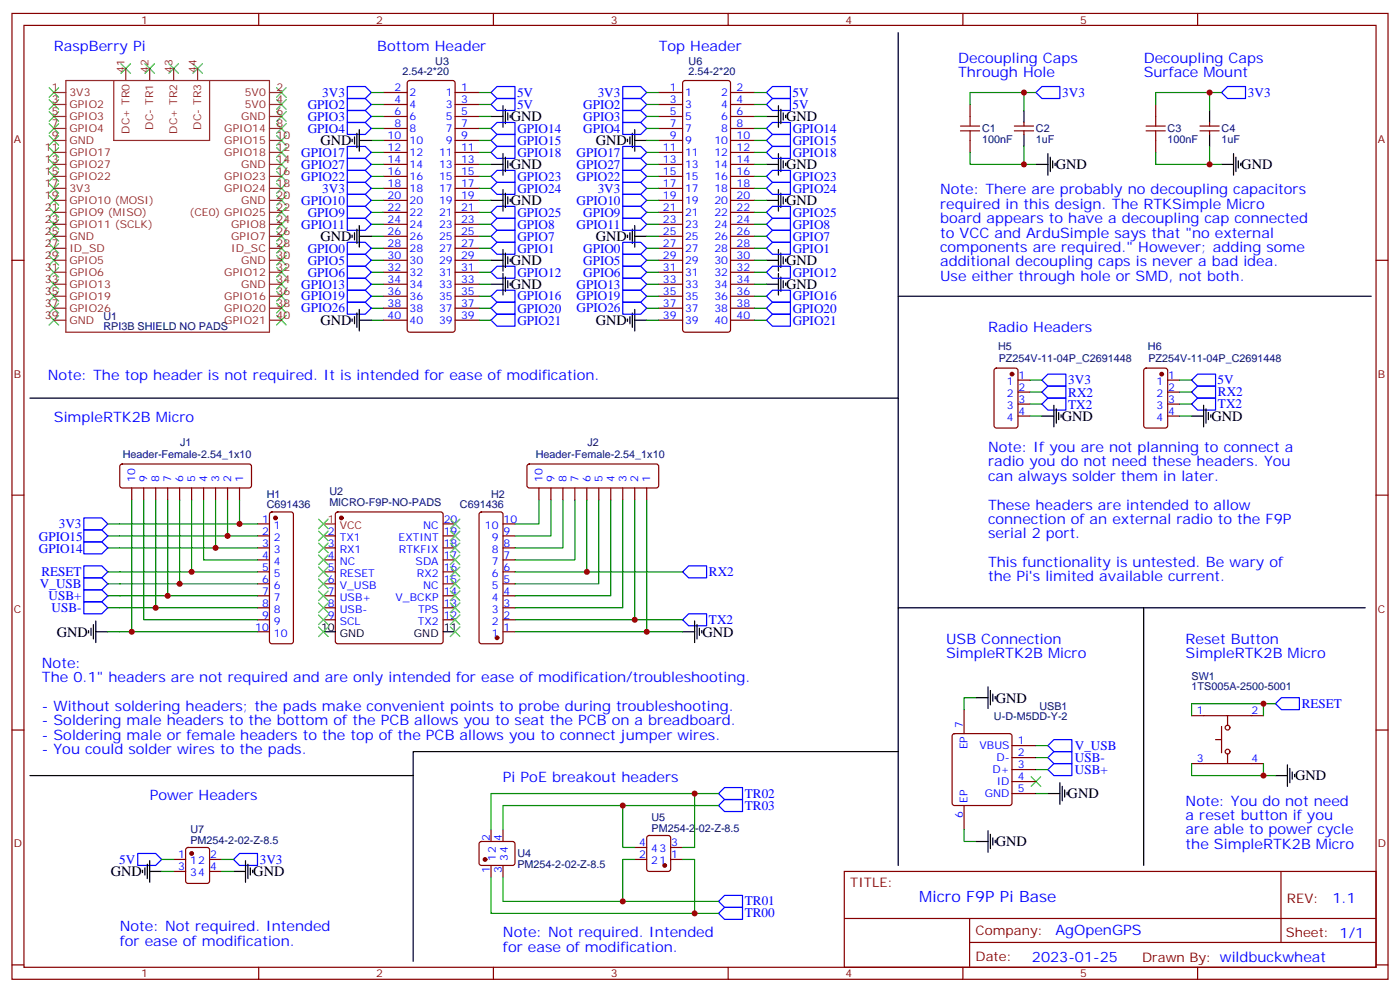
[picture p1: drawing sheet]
<svg xmlns="http://www.w3.org/2000/svg" width="412mm" height="292mm" viewBox="0 0 412 292" stroke-linecap="round" stroke-linejoin="round" font-family="sans-serif">
<g fill="none" stroke="#870000" stroke-width=".35">
<path d="M3.5 4h405.4v284.3h-405.4zM7.1 7.5h398.2v277.3h-398.2zM76.2 4v3.5M145.3 4v3.5M214.5 4v3.5M283.6 4v3.5M352.8 4v3.5M112.9 37.8h7M112.9 34.3h7M112.9 30.8h7M112.9 27.2h7M120.2 23.9l.4-.2h12.7l.5 .2 .3 .5v72.7l-.3 .5-.5 .2h-12.7l-.4-.2-.3-.5v-72.7z"/>
<path d="M134.1 37.8h7M134.1 34.3h7M134.1 30.8h7M134.1 27.2h7M194 37.8h7.1M194 34.3h7.1M194 30.8h7.1M194 27.2h7.1M201.3 23.9l.5-.2h12.7l.5 .2 .2 .5v72.7l-.2 .5-.5 .2h-12.7l-.5-.2-.2-.5v-72.7zM215.2 37.8h7M215.2 34.3h7M215.2 30.8h7"/>
<path d="M215.2 27.2h7M285.8 30.8v3.5M298.8 38.5h5.6M298.8 37.1h5.6M301.6 36.1v1M301.6 38.5v1.1M340.4 30.8v3.5M353.5 38.5h5.6M353.5 37.1h5.6M356.3 36.1v1M356.3 38.5v1.1M112.9 59h7"/>
<path d="M112.9 55.5h7M112.9 51.9h7M112.9 48.4h7M112.9 44.9h7M112.9 41.3h7M134.1 59h7M134.1 55.5h7M134.1 51.9h7M134.1 48.4h7M134.1 44.9h7M134.1 41.3h7M194 59h7.1"/>
<path d="M194 55.5h7.1M194 51.9h7.1M194 48.4h7.1M194 44.9h7.1M194 41.3h7.1M215.2 59h7M215.2 55.5h7M215.2 51.9h7M215.2 48.4h7M215.2 44.9h7M215.2 41.3h7M285.8 41.3v3.6"/>
<path d="M340.4 41.3v3.6M3.5 76.6h3.6M112.9 76.6h7M112.9 73.1h7M112.9 69.6h7M112.9 66h7M112.9 62.5h7M134.1 76.6h7M134.1 73.1h7M134.1 69.6h7M134.1 66h7M134.1 62.5h7"/>
<path d="M194 76.6h7.1M194 73.1h7.1M194 69.6h7.1M194 66h7.1M194 62.5h7.1M215.2 76.6h7M215.2 73.1h7M215.2 69.6h7M215.2 66h7M215.2 62.5h7M405.3 76.6h3.6M112.9 94.3h7"/>
<path d="M112.9 90.7h7M112.9 87.2h7M112.9 83.7h7M112.9 80.2h7M134.1 94.3h7M134.1 90.7h7M134.1 87.2h7M134.1 83.7h7M134.1 80.2h7M194 94.3h7.1M194 90.7h7.1M194 87.2h7.1"/>
<path d="M194 83.7h7.1M194 80.2h7.1M215.2 94.3h7M215.2 90.7h7M215.2 87.2h7M215.2 83.7h7M215.2 80.2h7M293 108.6l.5-.2h5.7l.6 .4 .1 16.5-.5 .7h-5.9l-.6-.4-.1-16.5zM299.9 111.9h3.5M299.9 115.4h3.5M299.9 119h3.5M337.1 108.6l.5-.2h5.7l.6 .4 .1 16.5-.5 .7h-5.9l-.6-.4-.1-16.5z"/>
<path d="M344 111.9h3.5M344 115.4h3.5M344 119h3.5M35.5 136.8l.5-.2h37.4l.5 .2 .2 .5v5.6l-.3 .5-.4 .3h-37.4l-.5-.3-.2-.5v-5.6zM155.5 136.8l.4-.2h37.4l.5 .2 .2 .5v5.6l-.2 .5-.5 .3h-37.4l-.5-.3-.2-.5v-5.6zM299.9 122.5h3.5M344 122.5h3.5M3.5 145.8h3.6M38.8 143.7v3.5M42.3 143.7v3.5M45.9 143.7v3.5M49.4 143.7v3.5"/>
<path d="M52.9 143.7v3.5M56.4 143.7v3.5M60 143.7v3.5M63.5 143.7v3.5M67 143.7v3.5M70.6 143.7v3.5M75.8 157.8h3.6M75.8 154.2h3.6M79.6 150.9l.5-.2h5.6l.5 .2 .2 .5v37.4l-.2 .5-.5 .2h-5.6l-.5-.2-.2-.5v-37.4zM95.2 157.8h3.6M99 150.9l.5-.2h30.3l.5 .2 .2 .5v37.4l-.2 .5-.5 .2h-30.3l-.5-.2-.2-.5v-37.4zM130.5 157.8h3.6"/>
<path d="M130.5 154.2h3.6M141.3 150.9l.5-.2h5.7l.5 .2 .2 .5v37.4l-.3 .5-.4 .2h-5.7l-.5-.2-.2-.5v-37.4zM148.2 157.8h3.5M148.2 154.2h3.5M158.7 143.7v3.5M162.3 143.7v3.5M165.8 143.7v3.5M169.3 143.7v3.5M172.9 143.7v3.5M176.4 143.7v3.5M179.9 143.7v3.5M183.4 143.7v3.5"/>
<path d="M187 143.7v3.5M190.5 143.7v3.5M405.3 145.8h3.6M75.8 161.3h3.6M75.8 164.8h3.6M75.8 168.3h3.6M75.8 171.9h3.6M75.8 175.4h3.6M75.8 178.9h3.6M95.2 161.3h3.6M95.2 164.8h3.6M95.2 168.3h3.6"/>
<path d="M95.2 171.9h3.6M95.2 175.4h3.6M95.2 178.9h3.6M130.5 161.3h3.6M130.5 164.8h3.6M130.5 168.3h3.6M130.5 171.9h3.6M130.5 175.4h3.6M130.5 178.9h3.6M148.2 161.3h3.5M148.2 164.8h3.5M148.2 168.3h3.5"/>
<path d="M148.2 171.9h3.5M148.2 175.4h3.5M148.2 178.9h3.5M75.8 182.5h3.6M75.8 186h3.6M95.2 182.5h3.6M130.5 182.5h3.6M148.2 182.5h3.5M148.2 186h3.5M3.5 214.9h3.6M280.7 216.2l.5-.2h16.2l.5 .2 .2 .5v19.7l-.2 .5-.5 .2h-16.2l-.5-.2-.2-.5v-19.7zM284 208.9v7.1"/>
<path d="M298.1 219.5h7.1M351 210.7h21.2M358.1 217.7h1.7M359.8 213.9v7.7M361.6 210.7v2.8M405.3 214.9h3.6M284 237.1v7.1M298.1 223h7.1M298.1 226.6h7.1M298.1 230.1h7.1M298.1 233.6h7.1M351 224.8h21.2"/>
<path d="M361.6 222v2.8M51.2 253h3.5M51.2 256.5h3.5M54.9 249.7l.5-.2h5.6l.7 .4v9.5l-.4 .6-5.9 .1-.7-.5v-9.4zM61.7 253h3.6M61.7 256.5h3.6M141.3 247.9l.5-.2 9.5 .1 .4 .6-.1 5.9-.6 .5-9.5-.1-.4-.6v-5.7zM144.6 244.2v3.5M144.6 254.8v3.5M148.2 244.2v3.5M148.2 254.8v3.5M187 253h3.5"/>
<path d="M187 249.5h3.5M190.7 246.2l.5-.2h5.6l.7 .4 .1 9.4-.5 .7h-5.9l-.6-.4-.1-9.4zM197.6 253h3.5M197.6 249.5h3.5M248.7 256.5h156.6v28.3h-156.6zM377.3 256.6v20.8M248.7 270.4h156.5M285.6 277.4h119.6M285.6 270.4v14.1M3.5 284.1h3.6M76.2 284.8v3.5M145.3 284.8v3.5"/>
<path d="M214.5 284.8v3.5M283.6 284.8v3.5M352.8 284.8v3.5M405.3 284.1h3.6"/>
<circle cx="361.6" cy="214.2" r=".71"/>
<circle cx="361.6" cy="221.3" r=".71"/>
</g>
<g fill="none" stroke="#3c3" stroke-width=".35">
<path d="M35.6 18.8l2.9 2.8M38.5 18.8l-2.9 2.8M42.7 18.8l2.8 2.8M45.5 18.8l-2.8 2.8M49.7 18.8l2.9 2.8M52.6 18.8l-2.9 2.8M56.8 18.8l2.8 2.8M59.6 18.8l-2.8 2.8M14.5 25.8l2.8 2.8M14.5 29.4l2.8 2.8M14.5 32.9l2.8 2.8M14.5 36.4l2.8 2.8"/>
<path d="M14.5 39.9l2.8 2.9M17.3 25.8l-2.8 2.8M17.3 29.4l-2.8 2.8M17.3 32.9l-2.8 2.8M17.3 36.4l-2.8 2.8M17.3 39.9l-2.8 2.9M81.5 39.9l2.8 2.9M81.5 36.4l2.8 2.8M81.5 32.9l2.8 2.8M81.5 29.4l2.8 2.8M81.5 25.8l2.8 2.8M84.3 39.9l-2.8 2.9"/>
<path d="M84.3 36.4l-2.8 2.8M84.3 32.9l-2.8 2.8M84.3 29.4l-2.8 2.8M84.3 25.8l-2.8 2.8M14.5 43.5l2.8 2.8M14.5 47l2.8 2.8M14.5 50.5l2.8 2.8M14.5 54l2.8 2.9M14.5 57.6l2.8 2.8M17.3 43.5l-2.8 2.8M17.3 47l-2.8 2.8M17.3 50.5l-2.8 2.8"/>
<path d="M17.3 54l-2.8 2.9M17.3 57.6l-2.8 2.8M81.5 57.6l2.8 2.8M81.5 54l2.8 2.9M81.5 50.5l2.8 2.8M81.5 47l2.8 2.8M81.5 43.5l2.8 2.8M84.3 57.6l-2.8 2.8M84.3 54l-2.8 2.9M84.3 50.5l-2.8 2.8M84.3 47l-2.8 2.8M84.3 43.5l-2.8 2.8"/>
<path d="M14.5 61.1l2.8 2.8M14.5 64.6l2.8 2.9M14.5 68.2l2.8 2.8M14.5 71.7l2.8 2.8M14.5 75.2l2.8 2.8M14.5 78.7l2.8 2.9M17.3 61.1l-2.8 2.8M17.3 64.6l-2.8 2.9M17.3 68.2l-2.8 2.8M17.3 71.7l-2.8 2.8M17.3 75.2l-2.8 2.8M17.3 78.7l-2.8 2.9"/>
<path d="M81.5 78.7l2.8 2.9M81.5 75.2l2.8 2.8M81.5 71.7l2.8 2.8M81.5 68.2l2.8 2.8M81.5 64.6l2.8 2.9M81.5 61.1l2.8 2.8M84.3 78.7l-2.8 2.9M84.3 75.2l-2.8 2.8M84.3 71.7l-2.8 2.8M84.3 68.2l-2.8 2.8M84.3 64.6l-2.8 2.9M84.3 61.1l-2.8 2.8"/>
<path d="M14.5 82.3l2.8 2.8M14.5 85.8l2.8 2.8M14.5 89.3l2.8 2.8M14.5 92.9l2.8 2.8M17.3 82.3l-2.8 2.8M17.3 85.8l-2.8 2.8M17.3 89.3l-2.8 2.8M17.3 92.9l-2.8 2.8M81.5 92.9l2.8 2.8M81.5 89.3l2.8 2.8M81.5 85.8l2.8 2.8M81.5 82.3l2.8 2.8"/>
<path d="M84.3 92.9l-2.8 2.8M84.3 89.3l-2.8 2.8M84.3 85.8l-2.8 2.8M84.3 82.3l-2.8 2.8M93.8 152.8l2.9 2.8M93.8 156.4l2.9 2.8M93.8 159.9l2.9 2.8M96.7 152.8l-2.9 2.8M96.7 156.4l-2.9 2.8M96.7 159.9l-2.9 2.8M132.6 159.9l2.9 2.8M132.6 156.4l2.9 2.8"/>
<path d="M132.6 152.8l2.9 2.8M135.5 159.9l-2.9 2.8M135.5 156.4l-2.9 2.8M135.5 152.8l-2.9 2.8M93.8 163.4l2.9 2.8M93.8 166.9l2.9 2.9M93.8 170.5l2.9 2.8M93.8 174l2.9 2.8M93.8 177.5l2.9 2.8M96.7 163.4l-2.9 2.8M96.7 166.9l-2.9 2.9M96.7 170.5l-2.9 2.8"/>
<path d="M96.7 174l-2.9 2.8M96.7 177.5l-2.9 2.8M132.6 177.5l2.9 2.8M132.6 174l2.9 2.8M132.6 170.5l2.9 2.8M132.6 166.9l2.9 2.9M132.6 163.4l2.9 2.8M135.5 177.5l-2.9 2.8M135.5 174l-2.9 2.8M135.5 170.5l-2.9 2.8M135.5 166.9l-2.9 2.9M135.5 163.4l-2.9 2.8"/>
<path d="M93.8 181l2.9 2.9M93.8 184.6l2.9 2.8M96.7 181l-2.9 2.9M96.7 184.6l-2.9 2.8M132.6 184.6l2.9 2.8M132.6 181l2.9 2.9M135.5 184.6l-2.9 2.8M135.5 181l-2.9 2.9M303.7 228.7l2.9 2.8M306.6 228.7l-2.9 2.8"/>
</g>
<g fill="#870000" stroke="#870000" stroke-width=".35">
<circle cx="100.5" cy="152.5" r=".53"/>
<circle cx="81.1" cy="152.5" r=".53"/>
<circle cx="146.4" cy="187.7" r=".53"/>
<circle cx="298.1" cy="110.1" r=".53"/>
<circle cx="342.2" cy="110.1" r=".53"/>
<circle cx="142.9" cy="253" r=".53"/>
<circle cx="195.8" cy="254.8" r=".53"/>
<circle cx="56.4" cy="251.2" r=".53"/>
</g>
<path d="M95.2 154.2h3.6" fill="none" stroke="#f00" stroke-width=".35"/>
<g fill="none" stroke="#000" stroke-width=".35">
<path d="M264.6 9.6v245.2M105.1 39.2v4.3M105.8 38.2v6.3M144.6 34.3h3.6M148.2 31.1v6.4M148.9 32.2v4.2M149.6 33.2v2.1M150.3 33.9v.7M186.3 39.2v4.3M187 38.2v6.3M225.8 34.3h3.5M229.3 31.1v6.4"/>
<path d="M230 32.2v4.2M230.7 33.2v2.1M231.4 33.9v.7M301.6 32.5v3.6M301.6 39.6v3.5M356.3 32.5v3.6M356.3 39.6v3.5M103.7 41v.7M104.4 40.3v2.1M105.8 41.3h3.6M144.6 48.4h3.6M144.6 59h3.6"/>
<path d="M148.2 45.2v6.4M148.2 55.8v6.4M148.9 46.3v4.2M148.9 56.9v4.2M149.6 47.3v2.2M149.6 57.9v2.1M150.3 48v.8M150.3 58.6v.7M184.9 41v.7M185.6 40.3v2.1M187 41.3h3.5M225.8 48.4h3.5"/>
<path d="M225.8 59h3.5M229.3 45.2v6.4M229.3 55.8v6.4M230 46.3v4.2M230 56.9v4.2M230.7 47.3v2.2M230.7 57.9v2.1M231.4 48v.8M231.4 58.6v.7M305.2 48.4h3.5M308.7 45.2v6.4M309.4 46.3v4.2"/>
<path d="M310.1 47.3v2.2M310.8 48v.8M359.8 48.4h3.6M363.4 45.2v6.4M364.1 46.3v4.2M364.8 47.3v2.2M365.5 48v.8M103.7 69.2v.7M104.4 68.5v2.1M105.1 67.5v4.2M105.8 69.6h3.6M105.8 66.4v6.3"/>
<path d="M144.6 76.6h3.6M148.2 73.4v6.4M148.9 74.5v4.2M149.6 75.6v2.1M150.3 76.3v.7M184.9 69.2v.7M185.6 68.5v2.1M186.3 67.5v4.2M187 66.4v6.3M187 69.6h3.5M225.8 76.6h3.5M229.3 73.4v6.4"/>
<path d="M230 74.5v4.2M230.7 75.6v2.1M231.4 76.3v.7M103.7 93.9v.7M104.4 93.2v2.1M105.1 92.1v4.3M105.8 94.3h3.6M105.8 91.1v6.3M144.6 83.7h3.6M148.2 80.5v6.4M148.9 81.6v4.2M149.6 82.6v2.1"/>
<path d="M150.3 83.3v.7M184.9 93.9v.7M185.6 93.2v2.1M186.3 92.1v4.3M187 94.3h3.5M187 91.1v6.3M225.8 83.7h3.5M229.3 80.5v6.4M230 81.6v4.2M230.7 82.6v2.1M231.4 83.3v.7M264.6 87.2h139.3"/>
<path d="M8.8 117.2h255.8M310.4 119.3v6.4M354.5 119.3v6.4M306.9 122.5h3.5M311.1 120.4v4.2M311.9 121.4v2.1M312.6 122.1v.7M351 122.5h3.5M355.2 120.4v4.2M356 121.4v2.1M356.7 122.1v.7M264.6 178.9h137.6"/>
<path d="M336.9 178.9v75.9M26.1 185.6v.7M26.8 184.9v2.1M27.5 183.9v4.2M28.2 186h3.5M28.2 182.8v6.4M95.2 186h3.6M130.5 186h3.6M201.1 186h3.5M204.6 182.8v6.4M205.3 183.9v4.2M206 184.9v2.1"/>
<path d="M206.7 185.6v.7M287.5 205.4h3.5M291 202.2v6.4M291.7 203.3v4.2M292.5 204.3v2.1M293.2 205v.7M121.7 228.3v54.7M264.6 221.3h-142.9v7h-112.9M308.7 233.6h3.5M312.2 230.4v6.4M312.9 231.5v4.2M313.6 232.6v2.1"/>
<path d="M314.3 233.3v.7M375.7 228.3h3.5M379.2 225.1v6.4M379.9 226.2v4.2M380.6 227.3v2.1M381.4 228v.7M42 256.2v.7M42.7 255.5v2.1M43.4 254.4v4.3M44.1 256.5h3.5M44.1 253.4v6.3M68.8 256.5h3.5"/>
<path d="M72.3 253.4v6.3M73 254.4v4.3M73.7 255.5v2.1M74.4 256.2v.7M287.5 247.7h3.5M291 244.5v6.4M291.7 245.6v4.2M292.5 246.7v2.1M293.2 247.4v.7"/>
</g>
<path d="M282.9 38.5h5.7M282.9 37.1h5.7M285.8 34.3v2.8M285.8 38.5v2.8M337.6 38.5h5.7M337.6 37.1h5.7M340.4 34.3v2.8M340.4 38.5v2.8" fill="none" stroke="#a10000" stroke-width=".35"/>
<g fill="none" stroke="#00f" stroke-width=".35">
<path d="M102.3 36.1h5.3l1.8 1.7-1.8 1.8h-5.3zM102.3 32.5h5.3l1.8 1.8-1.8 1.8h-5.3zM102.3 29h5.3l1.8 1.8-1.8 1.7h-5.3zM102.3 25.5h5.3l1.8 1.7-1.8 1.8h-5.3zM144.6 37.8l1.8-1.7h5.3v3.5h-5.3zM146.4 25.5h5.3v3.5h-5.3l-1.8-1.8zM146.4 29h5.3v3.5h-5.3l-1.8-1.7zM183.4 25.5h5.3l1.8 1.7-1.8 1.8h-5.3zM183.4 29h5.3l1.8 1.8-1.8 1.7h-5.3zM183.4 32.5h5.3l1.8 1.8-1.8 1.8h-5.3zM183.4 36.1h5.3l1.8 1.7-1.8 1.8h-5.3zM225.8 37.8l1.7-1.7h5.3v3.5h-5.3z"/>
<path d="M225.8 30.8l1.7-1.8h5.3v3.5h-5.3zM227.5 25.5h5.3v3.5h-5.3l-1.7-1.8zM306.9 25.5h5.3v3.5h-5.3l-1.7-1.8zM361.6 25.5h5.3v3.5h-5.3l-1.8-1.8zM102.3 57.2h5.3l1.8 1.8-1.8 1.7h-5.3zM102.3 50.2h5.3l1.8 1.7-1.8 1.8h-5.3zM102.3 46.6h5.3l1.8 1.8-1.8 1.8h-5.3zM102.3 43.1h5.3l1.8 1.8-1.8 1.7h-5.3zM102.3 53.7h5.3l1.8 1.8-1.8 1.7h-5.3zM144.6 55.5l1.8-1.8h5.3v3.5h-5.3zM144.6 44.9l1.8-1.8h5.3v3.5h-5.3zM144.6 41.3l1.8-1.7h5.3v3.5h-5.3z"/>
<path d="M146.4 50.2h5.3v3.5h-5.3l-1.8-1.8zM183.4 53.7h5.3l1.8 1.8-1.8 1.7h-5.3zM183.4 43.1h5.3l1.8 1.8-1.8 1.7h-5.3zM183.4 46.6h5.3l1.8 1.8-1.8 1.8h-5.3zM183.4 50.2h5.3l1.8 1.7-1.8 1.8h-5.3zM183.4 57.2h5.3l1.8 1.8-1.8 1.7h-5.3zM225.8 41.3l1.7-1.7h5.3v3.5h-5.3zM225.8 44.9l1.7-1.8h5.3v3.5h-5.3zM225.8 51.9l1.7-1.7h5.3v3.5h-5.3zM225.8 55.5l1.7-1.8h5.3v3.5h-5.3zM102.3 78.4h5.3l1.8 1.8-1.8 1.7h-5.3zM102.3 74.9h5.3l1.8 1.7-1.8 1.8h-5.3z"/>
<path d="M102.3 71.3h5.3l1.8 1.8-1.8 1.8h-5.3zM102.3 64.3h5.3l1.8 1.7-1.8 1.8h-5.3zM102.3 60.7h5.3l1.8 1.8-1.8 1.8h-5.3zM144.6 73.1l1.8-1.8h5.3v3.6h-5.3zM144.6 66l1.8-1.7h5.3v3.5h-5.3zM144.6 62.5l1.8-1.8h5.3v3.6h-5.3zM146.4 67.8h5.3v3.5h-5.3l-1.8-1.7zM183.4 60.7h5.3l1.8 1.8-1.8 1.8h-5.3zM183.4 64.3h5.3l1.8 1.7-1.8 1.8h-5.3zM183.4 71.3h5.3l1.8 1.8-1.8 1.8h-5.3zM183.4 74.9h5.3l1.8 1.7-1.8 1.8h-5.3zM183.4 78.4h5.3l1.8 1.8-1.8 1.7h-5.3z"/>
<path d="M225.8 62.5l1.7-1.8h5.3v3.6h-5.3zM225.8 66l1.7-1.7h5.3v3.5h-5.3zM225.8 69.6l1.7-1.8h5.3v3.5h-5.3zM225.8 73.1l1.7-1.8h5.3v3.6h-5.3zM102.3 89h5.3l1.8 1.7-1.8 1.8h-5.3zM102.3 85.4h5.3l1.8 1.8-1.8 1.8h-5.3zM102.3 81.9h5.3l1.8 1.8-1.8 1.7h-5.3zM144.6 94.3l1.8-1.8h5.3v3.5h-5.3zM144.6 90.7l1.8-1.7h5.3v3.5h-5.3zM144.6 87.2l1.8-1.8h5.3v3.6h-5.3zM144.6 80.2l1.8-1.8h5.3v3.5h-5.3zM183.4 81.9h5.3l1.8 1.8-1.8 1.7h-5.3z"/>
<path d="M183.4 85.4h5.3l1.8 1.8-1.8 1.8h-5.3zM183.4 89h5.3l1.8 1.7-1.8 1.8h-5.3zM225.8 80.2l1.7-1.8h5.3v3.5h-5.3zM225.8 87.2l1.7-1.8h5.3v3.6h-5.3zM225.8 90.7l1.7-1.7h5.3v3.5h-5.3zM225.8 94.3l1.7-1.8h5.3v3.5h-5.3zM306.9 115.4l1.8-1.7h5.3v3.5h-5.3zM306.9 119l1.8-1.8h5.3v3.5h-5.3zM306.9 111.9l1.8-1.8h5.3v3.6h-5.3zM351 111.9l1.8-1.8h5.3v3.6h-5.3zM351 115.4l1.8-1.7h5.3v3.5h-5.3zM351 119l1.8-1.8h5.3v3.5h-5.3z"/>
<path d="M24.7 152.5h5.3l1.7 1.7-1.7 1.8h-5.3zM24.7 159.5h5.3l1.7 1.8-1.7 1.8h-5.3zM24.7 156h5.3l1.7 1.8-1.7 1.7h-5.3zM24.7 166.6h5.3l1.7 1.7-1.7 1.8h-5.3zM24.7 170.1h5.3l1.7 1.8-1.7 1.7h-5.3zM24.7 173.6h5.3l1.7 1.8-1.7 1.8h-5.3zM24.7 177.2h5.3l1.7 1.7-1.7 1.8h-5.3zM201.1 168.3l1.7-1.7h5.3v3.5h-5.3zM201.1 182.5l1.7-1.8h5.3v3.5h-5.3zM308.7 219.5l1.7-1.8h5.3v3.6h-5.3zM377.5 205.4h5.3v3.5h-5.3l-1.8-1.7zM211.7 237.1l1.7-1.7h5.3v3.5h-5.3z"/>
<path d="M211.7 233.6l1.7-1.8h5.3v3.6h-5.3zM308.7 223l1.7-1.7h5.3v3.5h-5.3zM310.4 224.8h5.3v3.5h-5.3l-1.7-1.7zM40.6 251.2h5.3l1.7 1.8-1.7 1.8h-5.3zM70.6 251.2h5.2v3.6h-5.2l-1.8-1.8zM211.7 265.4l1.7-1.8h5.3v3.5h-5.3zM213.4 267.1h5.3v3.6h-5.3l-1.7-1.8z"/>
</g>
<g fill="none" stroke="#008700" stroke-width=".35">
<path d="M109.4 27.2h3.5M109.4 37.8h3.5M109.4 34.3h3.5M109.4 30.8h3.5M141.1 27.2h3.5M141.1 37.8h3.5M141.1 34.3h3.5M141.1 30.8h3.5M190.5 27.2h3.5M190.5 37.8h3.5M190.5 34.3h3.5M190.5 30.8h3.5"/>
<path d="M222.2 27.2h3.6M222.2 37.8h3.6M222.2 34.3h3.6M222.2 30.8h3.6M285.8 30.8v-3.6h15.8v5.3M301.6 27.2h3.6M340.4 30.8v-3.6h15.9v5.3M356.3 27.2h3.5M109.4 48.4h3.5M109.4 59h3.5M109.4 55.5h3.5M109.4 51.9h3.5"/>
<path d="M109.4 44.9h3.5M109.4 41.3h3.5M141.1 48.4h3.5M141.1 59h3.5M141.1 55.5h3.5M141.1 51.9h3.5M141.1 44.9h3.5M141.1 41.3h3.5M190.5 48.4h3.5M190.5 59h3.5M190.5 55.5h3.5M190.5 51.9h3.5"/>
<path d="M190.5 44.9h3.5M190.5 41.3h3.5M222.2 48.4h3.6M222.2 59h3.6M222.2 55.5h3.6M222.2 51.9h3.6M222.2 44.9h3.6M222.2 41.3h3.6M301.6 43.1v5.3h-15.8v-3.5M301.6 48.4h3.6M356.3 43.1v5.3h-15.9v-3.5M356.3 48.4h3.5"/>
<path d="M109.4 76.6h3.5M109.4 73.1h3.5M109.4 69.6h3.5M109.4 66h3.5M109.4 62.5h3.5M141.1 76.6h3.5M141.1 73.1h3.5M141.1 69.6h3.5M141.1 66h3.5M141.1 62.5h3.5M190.5 76.6h3.5M190.5 73.1h3.5"/>
<path d="M190.5 69.6h3.5M190.5 66h3.5M190.5 62.5h3.5M222.2 76.6h3.6M222.2 73.1h3.6M222.2 69.6h3.6M222.2 66h3.6M222.2 62.5h3.6M109.4 94.3h3.5M109.4 90.7h3.5M109.4 87.2h3.5M109.4 83.7h3.5"/>
<path d="M109.4 80.2h3.5M141.1 94.3h3.5M141.1 90.7h3.5M141.1 87.2h3.5M141.1 83.7h3.5M141.1 80.2h3.5M190.5 94.3h3.5M190.5 90.7h3.5M190.5 87.2h3.5M190.5 83.7h3.5M190.5 80.2h3.5M222.2 94.3h3.6"/>
<path d="M222.2 90.7h3.6M222.2 87.2h3.6M222.2 83.7h3.6M222.2 80.2h3.6M303.4 111.9h3.5M303.4 115.4h3.5M303.4 119h3.5M347.5 111.9h3.5M347.5 115.4h3.5M347.5 119h3.5M303.4 122.5h3.5M347.5 122.5h3.5"/>
<path d="M31.7 154.2h44.1M31.7 157.8h44.1M38.8 147.2v38.8M42.3 147.2v35.3h33.5M45.9 147.2v31.7M49.4 147.2v28.2M52.9 147.2v24.7M56.4 147.2v21.1M60 147.2v17.6h15.8M63.5 147.2v14.1M67 147.2v10.6M70.6 147.2v7"/>
<path d="M158.7 147.2v7h-7M162.3 147.2v10.6h-10.6M165.8 147.2v14.1h-14.1M169.3 147.2v17.6h-17.6M172.9 147.2v21.1h-21.2M176.4 147.2v24.7h-24.7M179.9 147.2v28.2h-28.2M183.4 147.2v31.7h-31.7M187 147.2v35.3M190.5 147.2v38.8M31.7 161.3h44.1M31.7 168.3h44.1"/>
<path d="M31.7 171.9h44.1M31.7 175.4h44.1M31.7 178.9h44.1M172.9 168.3h28.2M31.7 186h44.1M151.7 182.5h49.4M151.7 186h49.4M287.5 205.4h-3.5v3.5M305.2 219.5h3.5M351 210.7v-3.5h21.2v3.5M372.2 207.2h3.5M183.4 237.1v12.4h3.6"/>
<path d="M204.6 233.6v15.9h-3.5M211.7 233.6h-67.1v10.6M211.7 237.1h-63.5v7.1M305.2 226.6h3.5M305.2 223h3.5M305.2 233.6h3.5M351 224.8v3.5h24.7M372.2 224.8v3.5M47.6 253h3.6M47.6 256.5h3.6M65.3 253h3.5M65.3 256.5h3.5"/>
<path d="M144.6 258.3v10.6h67.1M148.2 258.3v7.1h63.5M187 253h-3.6v12.4M201.1 253h3.5v15.9M284 244.2v3.5h3.5"/>
</g>
<g fill="none" stroke="#8c2424" stroke-width=".35">
<path d="M15.9 27.2h3.5M15.9 30.8h3.5M15.9 34.3h3.5M15.9 37.8h3.5M19.4 23.7h60v74.1h-60zM33.5 23.7v17.6h28.2v-17.6M37 20.2v3.5M44.1 20.2v3.5M51.2 20.2v3.5M58.2 20.2v3.5M79.4 27.2h3.5M79.4 30.8h3.5"/>
<path d="M79.4 34.3h3.5M79.4 37.8h3.5M15.9 41.3h3.5M15.9 44.9h3.5M15.9 48.4h3.5M15.9 51.9h3.5M15.9 55.5h3.5M15.9 59h3.5M79.4 41.3h3.5M79.4 44.9h3.5M79.4 48.4h3.5M79.4 51.9h3.5"/>
<path d="M79.4 55.5h3.5M79.4 59h3.5M15.9 62.5h3.5M15.9 66h3.5M15.9 69.6h3.5M15.9 73.1h3.5M15.9 76.6h3.5M79.4 62.5h3.5M79.4 66h3.5M79.4 69.6h3.5M79.4 73.1h3.5M79.4 76.6h3.5"/>
<path d="M15.9 80.2h3.5M15.9 83.7h3.5M15.9 87.2h3.5M15.9 90.7h3.5M15.9 94.3h3.5M79.4 80.2h3.5M79.4 83.7h3.5M79.4 87.2h3.5M79.4 90.7h3.5M79.4 94.3h3.5"/>
</g>
<g fill="#c00">
<circle cx="70.6" cy="154.2" r=".88"/>
<circle cx="67" cy="157.8" r=".88"/>
<circle cx="63.5" cy="161.3" r=".88"/>
<circle cx="56.4" cy="168.3" r=".88"/>
<circle cx="52.9" cy="171.9" r=".88"/>
<circle cx="49.4" cy="175.4" r=".88"/>
<circle cx="45.9" cy="178.9" r=".88"/>
<circle cx="38.8" cy="186" r=".88"/>
<circle cx="172.9" cy="168.3" r=".88"/>
<circle cx="372.2" cy="228.3" r=".88"/>
<circle cx="301.6" cy="27.2" r=".88"/>
<circle cx="301.6" cy="48.4" r=".88"/>
<circle cx="356.3" cy="27.2" r=".88"/>
<circle cx="356.3" cy="48.4" r=".88"/>
<circle cx="372.2" cy="207.2" r=".88"/>
<circle cx="187" cy="182.5" r=".88"/>
<circle cx="190.5" cy="186" r=".88"/>
<circle cx="204.6" cy="268.9" r=".88"/>
<circle cx="183.4" cy="237.1" r=".88"/>
<circle cx="183.4" cy="265.4" r=".88"/>
<circle cx="204.6" cy="233.6" r=".88"/>
</g>
<text font-size="4.6" fill="#00f" x="270.8" y="265.6">Micro F9P Pi Base</text>
<g font-size="4.2" fill="#00f">
<text x="15.9" y="14.9">RaspBerry Pi</text>
<text x="111.1" y="14.9">Bottom Header</text>
<text x="194" y="14.9">Top Header</text>
<text x="282.2" y="18.4">Decoupling Caps</text>
<text x="282.2" y="22.6">Through Hole</text>
<text x="336.9" y="18.4">Decoupling Caps</text>
<text x="336.9" y="22.6">Surface Mount</text>
<text x="276.9" y="57.2">Note: There are probably no decoupling capacitors</text>
<text x="276.9" y="61.5">required in this design. The RTKSimple Micro</text>
<text x="276.9" y="65.7">board appears to have a decoupling cap connected</text>
<text x="276.9" y="69.9">to VCC and ArduSimple says that &quot;no external</text>
<text x="276.9" y="74.2">components are required.&quot; However; adding some</text>
<text x="276.9" y="78.4">additional decoupling caps is never a bad idea.</text>
<text x="276.9" y="82.6">Use either through hole or SMD, not both.</text>
<text x="291" y="97.8">Radio Headers</text>
<text x="14.1" y="111.9">Note: The top header is not required. It is intended for ease of modification.</text>
<text x="15.9" y="124.2">SimpleRTK2B Micro</text>
<text x="291" y="133.1">Note: If you are not planning to connect a</text>
<text x="291" y="137.3">radio you do not need these headers. You</text>
<text x="291" y="141.5">can always solder them in later.</text>
<text x="291" y="150">These headers are intended to allow</text>
<text x="291" y="154.2">connection of an external radio to the F9P</text>
<text x="291" y="158.5">serial 2 port.</text>
<text x="291" y="166.9">This functionality is untested. Be wary of</text>
<text x="291" y="171.2">the Pi's limited available current.</text>
<text x="278.7" y="189.5">USB Connection</text>
<text x="349.2" y="189.5">Reset Button</text>
<text x="12.3" y="196.6">Note:</text>
<text x="278.7" y="193.7">SimpleRTK2B Micro</text>
<text x="349.2" y="193.7">SimpleRTK2B Micro</text>
<text x="12.3" y="200.8">The 0.1&quot; headers are not required and are only intended for ease of modification/troubleshooting.</text>
<text x="12.3" y="209.3">- Without soldering headers; the pads make convenient points to probe during troubleshooting.</text>
<text x="12.3" y="213.5">- Soldering male headers to the bottom of the PCB allows you to seat the PCB on a breadboard.</text>
<text x="12.3" y="217.7">- Soldering male or female headers to the top of the PCB allows you to connect jumper wires.</text>
<text x="12.3" y="222">- You could solder wires to the pads.</text>
<text x="148.2" y="230.1">Pi PoE breakout headers</text>
<text x="44.1" y="235.4">Power Headers</text>
<text x="349.2" y="237.1">Note: You do not need</text>
<text x="349.2" y="241.4">a reset button if you</text>
<text x="349.2" y="245.6">are able to power cycle</text>
<text x="349.2" y="249.8">the SimpleRTK2B Micro</text>
<text x="392.5" y="265.8">1.1</text>
<text x="35.3" y="274.2">Note: Not required. Intended</text>
<text x="148.2" y="275.9">Note: Not required. Intended</text>
<text x="310.9" y="275.4">AgOpenGPS</text>
<text x="35.3" y="278.4">for ease of modification.</text>
<text x="148.2" y="280.2">for ease of modification.</text>
<text x="304" y="283.2">2023-01-25</text>
</g>
<g font-size="4.2">
<text x="150.5" y="35.7">GND</text>
<text x="231.6" y="35.7">GND</text>
<text x="94.4" y="42.8">GND</text>
<text x="175.5" y="42.8">GND</text>
<text x="150.5" y="49.8">GND</text>
<text x="231.6" y="49.8">GND</text>
<text x="311" y="49.8">GND</text>
<text x="365.7" y="49.8">GND</text>
<text x="150.5" y="60.4">GND</text>
<text x="231.6" y="60.4">GND</text>
<text x="94.4" y="71">GND</text>
<text x="175.5" y="71">GND</text>
<text x="150.5" y="78">GND</text>
<text x="231.6" y="78">GND</text>
<text x="150.5" y="85.1">GND</text>
<text x="231.6" y="85.1">GND</text>
<text x="94.4" y="95.7">GND</text>
<text x="175.5" y="95.7">GND</text>
<text x="312.7" y="123.9">GND</text>
<text x="356.8" y="123.9">GND</text>
<text x="16.8" y="187.4">GND</text>
<text x="206.9" y="187.4">GND</text>
<text x="293.3" y="206.8">GND</text>
<text x="381.5" y="229.7">GND</text>
<text x="314.5" y="235">GND</text>
<text x="293.3" y="249.2">GND</text>
<text x="32.6" y="258">GND</text>
<text x="74.6" y="258">GND</text>
</g>
<g font-size="3.9" fill="#00f">
<text x="94.9" y="28.5">3V3</text>
<text x="152.3" y="28.4">5V</text>
<text x="176.1" y="28.5">3V3</text>
<text x="233.4" y="28.4">5V</text>
<text x="312.9" y="28.5">3V3</text>
<text x="367.6" y="28.6">3V3</text>
<text x="90.7" y="35.5">GPIO3</text>
<text x="90.7" y="32">GPIO2</text>
<text x="152.3" y="32">5V</text>
<text x="171.8" y="32">GPIO2</text>
<text x="171.8" y="35.5">GPIO3</text>
<text x="233.4" y="32">5V</text>
<text x="90.7" y="39.1">GPIO4</text>
<text x="152.4" y="39.1">GPIO14</text>
<text x="171.8" y="39.1">GPIO4</text>
<text x="233.5" y="39.1">GPIO14</text>
<text x="88.7" y="46.1">GPIO17</text>
<text x="152.4" y="46.1">GPIO18</text>
<text x="152.4" y="42.6">GPIO15</text>
<text x="169.9" y="46.1">GPIO17</text>
<text x="233.5" y="42.6">GPIO15</text>
<text x="233.5" y="46.1">GPIO18</text>
<text x="88.7" y="53.2">GPIO22</text>
<text x="88.7" y="49.7">GPIO27</text>
<text x="152.4" y="53.2">GPIO23</text>
<text x="169.9" y="49.7">GPIO27</text>
<text x="169.9" y="53.2">GPIO22</text>
<text x="233.5" y="53.2">GPIO23</text>
<text x="94.9" y="56.7">3V3</text>
<text x="152.4" y="56.7">GPIO24</text>
<text x="176.1" y="56.7">3V3</text>
<text x="233.5" y="56.7">GPIO24</text>
<text x="88.7" y="60.2">GPIO10</text>
<text x="90.7" y="63.8">GPIO9</text>
<text x="152.4" y="63.8">GPIO25</text>
<text x="169.9" y="60.2">GPIO10</text>
<text x="171.8" y="63.8">GPIO9</text>
<text x="233.5" y="63.8">GPIO25</text>
<text x="88.7" y="67.3">GPIO11</text>
<text x="152.4" y="70.8">GPIO7</text>
<text x="152.4" y="67.3">GPIO8</text>
<text x="169.9" y="67.3">GPIO11</text>
<text x="233.5" y="67.3">GPIO8</text>
<text x="233.5" y="70.8">GPIO7</text>
<text x="90.7" y="77.9">GPIO5</text>
<text x="90.7" y="74.3">GPIO0</text>
<text x="152.4" y="74.3">GPIO1</text>
<text x="171.8" y="74.3">GPIO0</text>
<text x="171.8" y="77.9">GPIO5</text>
<text x="233.5" y="74.3">GPIO1</text>
<text x="90.7" y="81.4">GPIO6</text>
<text x="152.4" y="81.4">GPIO12</text>
<text x="171.8" y="81.4">GPIO6</text>
<text x="233.5" y="81.4">GPIO12</text>
<text x="88.7" y="88.5">GPIO19</text>
<text x="88.7" y="84.9">GPIO13</text>
<text x="152.4" y="88.5">GPIO16</text>
<text x="169.9" y="84.9">GPIO13</text>
<text x="169.9" y="88.5">GPIO19</text>
<text x="233.5" y="88.5">GPIO16</text>
<text x="88.7" y="92">GPIO26</text>
<text x="152.4" y="95.6">GPIO21</text>
<text x="152.4" y="92.1">GPIO20</text>
<text x="169.9" y="92">GPIO26</text>
<text x="233.5" y="92.1">GPIO20</text>
<text x="233.5" y="95.6">GPIO21</text>
<text x="314.7" y="113.1">3V3</text>
<text x="358.7" y="113.1">5V</text>
<text x="314.7" y="116.7">RX2</text>
<text x="358.8" y="116.7">RX2</text>
<text x="314.7" y="120.3">TX2</text>
<text x="358.8" y="120.2">TX2</text>
<text x="17.3" y="155.5">3V3</text>
<text x="11.4" y="159.1">GPIO15</text>
<text x="11.4" y="162.7">GPIO14</text>
<text x="11.8" y="173.1">V_USB</text>
<text x="12.2" y="169.5">RESET</text>
<text x="208.8" y="169.7">RX2</text>
<text x="14.3" y="176.7">USB+</text>
<text x="15.2" y="180.2">USB-</text>
<text x="208.8" y="183.8">TX2</text>
<text x="383.5" y="208.4">RESET</text>
<text x="316.6" y="220.8">V_USB</text>
<text x="316.6" y="227.8">USB+</text>
<text x="316.6" y="224.3">USB-</text>
<text x="219.4" y="238.3">TR03</text>
<text x="219.4" y="234.8">TR02</text>
<text x="35.1" y="254.3">5V</text>
<text x="76.6" y="254.2">3V3</text>
<text x="219.4" y="266.6">TR01</text>
<text x="219.4" y="270.1">TR00</text>
</g>
<g font-size="3.9" fill="#800">
<text x="250.5" y="261.1">TITLE:</text>
<text x="379.1" y="265.8">REV:</text>
<text x="287.4" y="275.3">Company:</text>
<text x="378.7" y="275.9">Sheet: 1/1</text>
<text x="287.4" y="283">Date:</text>
<text x="336.4" y="283.1">Drawn By: wildbuckwheat</text>
</g>
<g font-size="3.2" fill="#800">
<text x="41.6" y="6.9">1</text>
<text x="110.8" y="6.9">2</text>
<text x="179.9" y="6.9">3</text>
<text x="249.1" y="6.9">4</text>
<text x="318.2" y="6.9">5</text>
<text x="4.1" y="42.1">A</text>
<text x="405.9" y="42.1">A</text>
<text x="4.1" y="111.2">B</text>
<text x="405.9" y="111.2">B</text>
<text x="4.1" y="180.3">C</text>
<text x="405.9" y="180.3">C</text>
<text x="4.1" y="249.5">D</text>
<text x="405.9" y="249.5">D</text>
<text x="41.6" y="287.8">1</text>
<text x="110.8" y="287.8">2</text>
<text x="179.9" y="287.8">3</text>
<text x="249.1" y="287.8">4</text>
<text x="318.2" y="287.8">5</text>
</g>
<g font-size="3.2" fill="#8d2323">
<text x="36.7" y="21.6" transform="rotate(-90 36.7 21.6)">41</text>
<text x="43.7" y="21.6" transform="rotate(-90 43.7 21.6)">42</text>
<text x="50.8" y="21.6" transform="rotate(-90 50.8 21.6)">43</text>
<text x="57.9" y="21.6" transform="rotate(-90 57.9 21.6)">44</text>
<text x="15.3" y="26.9">1</text>
<text x="20.5" y="28.3">3V3</text>
<text x="72.1" y="28.3">5V0</text>
<text x="81.5" y="26.9">2</text>
<text x="15.3" y="30.4">3</text>
<text x="15.3" y="33.9">5</text>
<text x="20.5" y="31.8">GPIO2</text>
<text x="20.5" y="35.3">GPIO3</text>
<text x="71" y="35.3">GND</text>
<text x="72.1" y="31.8">5V0</text>
<text x="81.5" y="30.4">4</text>
<text x="81.5" y="33.9">6</text>
<text x="15.3" y="37.5">7</text>
<text x="15.3" y="41">9</text>
<text x="20.5" y="38.9">GPIO4</text>
<text x="38.1" y="39.3" transform="rotate(-90 38.1 39.3)">DC+ TR0</text>
<text x="45.2" y="38.2" transform="rotate(-90 45.2 38.2)">DC- TR1</text>
<text x="52.2" y="39.3" transform="rotate(-90 52.2 39.3)">DC+ TR2</text>
<text x="59.3" y="38.2" transform="rotate(-90 59.3 38.2)">DC- TR3</text>
<text x="66.1" y="38.9">GPIO14</text>
<text x="81.5" y="37.5">8</text>
<text x="81.5" y="41">10</text>
<text x="13.3" y="44.5">11</text>
<text x="20.5" y="42.4">GND</text>
<text x="20.5" y="45.9">GPIO17</text>
<text x="66.1" y="42.4">GPIO15</text>
<text x="66.1" y="45.9">GPIO18</text>
<text x="81.5" y="44.5">12</text>
<text x="13.3" y="48">13</text>
<text x="13.3" y="51.6">15</text>
<text x="20.5" y="49.5">GPIO27</text>
<text x="20.5" y="53">GPIO22</text>
<text x="66.1" y="53">GPIO23</text>
<text x="71" y="49.5">GND</text>
<text x="81.5" y="48">14</text>
<text x="81.5" y="51.6">16</text>
<text x="13.3" y="55.1">17</text>
<text x="13.3" y="58.6">19</text>
<text x="20.5" y="56.5">3V3</text>
<text x="66.1" y="56.5">GPIO24</text>
<text x="81.5" y="55.1">18</text>
<text x="81.5" y="58.6">20</text>
<text x="13.3" y="62.2">21</text>
<text x="13.3" y="65.7">23</text>
<text x="20.5" y="60">GPIO10 (MOSI)</text>
<text x="20.5" y="63.6">GPIO9 (MISO)</text>
<text x="55.8" y="63.6">(CE0) GPIO25</text>
<text x="71" y="60">GND</text>
<text x="81.5" y="62.2">22</text>
<text x="81.5" y="65.7">24</text>
<text x="13.3" y="69.2">25</text>
<text x="20.5" y="67.1">GPIO11 (SCLK)</text>
<text x="20.5" y="70.6">GND</text>
<text x="68.1" y="67.1">GPIO8</text>
<text x="68.1" y="70.6">GPIO7</text>
<text x="81.5" y="69.2">26</text>
<text x="13.3" y="72.7">27</text>
<text x="13.3" y="76.3">29</text>
<text x="20.5" y="74.2">ID_SD</text>
<text x="20.5" y="77.7">GPIO5</text>
<text x="68.1" y="74.2">ID_SC</text>
<text x="71" y="77.7">GND</text>
<text x="81.5" y="72.7">28</text>
<text x="81.5" y="76.3">30</text>
<text x="13.3" y="79.8">31</text>
<text x="13.3" y="83.3">33</text>
<text x="20.5" y="81.2">GPIO6</text>
<text x="66.1" y="81.2">GPIO12</text>
<text x="81.5" y="79.8">32</text>
<text x="81.5" y="83.3">34</text>
<text x="13.3" y="86.9">35</text>
<text x="20.5" y="84.7">GPIO13</text>
<text x="20.5" y="88.3">GPIO19</text>
<text x="66.1" y="88.3">GPIO16</text>
<text x="71" y="84.7">GND</text>
<text x="81.5" y="86.9">36</text>
<text x="13.3" y="90.4">37</text>
<text x="13.3" y="93.9">39</text>
<text x="20.5" y="91.8">GPIO26</text>
<text x="20.5" y="95.3">GND</text>
<text x="66.1" y="91.8">GPIO20</text>
<text x="66.1" y="95.3">GPIO21</text>
<text x="81.5" y="90.4">38</text>
<text x="81.5" y="93.9">40</text>
</g>
<g font-size="3.2" fill="#000080">
<text x="118.5" y="21.9">2.54-2*20</text>
<text x="128.2" y="19">U3</text>
<text x="202.8" y="21.9">2.54-2*20</text>
<text x="202.8" y="19">U6</text>
<text x="289.3" y="39">C1</text>
<text x="305.2" y="39">C2</text>
<text x="344" y="39">C3</text>
<text x="359.8" y="39">C4</text>
<text x="289.3" y="42.1">100nF</text>
<text x="305.2" y="42.1">1uF</text>
<text x="344" y="42.1">100nF</text>
<text x="359.8" y="42.1">1uF</text>
<text x="30.5" y="94.1">U1</text>
<text x="30.5" y="97.1">RPI3B SHIELD NO PADS</text>
<text x="294" y="103.1">H5</text>
<text x="294.2" y="106.6">PZ254V-11-04P_C2691448</text>
<text x="338.1" y="103.1">H6</text>
<text x="338.3" y="106.6">PZ254V-11-04P_C2691448</text>
<text x="53.1" y="131.3">J1</text>
<text x="173" y="131.3">J2</text>
<text x="36.1" y="134.8">Header-Female-2.54_1x10</text>
<text x="157.9" y="134.8">Header-Female-2.54_1x10</text>
<text x="78.6" y="149.5">C691436</text>
<text x="78.6" y="146.6">H1</text>
<text x="97" y="148.9">MICRO-F9P-NO-PADS</text>
<text x="97" y="145.8">U2</text>
<text x="135.5" y="149.6">C691436</text>
<text x="144.7" y="146.5">H2</text>
<text x="351" y="203.3">1TS005A-2500-5001</text>
<text x="351" y="200.1">SW1</text>
<text x="306.2" y="208.9">USB1</text>
<text x="292.8" y="211.8">U-D-M5DD-Y-2</text>
<text x="56.1" y="245.3">U7</text>
<text x="191.9" y="244.9">PM254-2-02-Z-8.5</text>
<text x="191.9" y="241.7">U5</text>
<text x="56.1" y="248.4">PM254-2-02-Z-8.5</text>
<text x="152.4" y="255.6">PM254-2-02-Z-8.5</text>
<text x="152.4" y="252.4">U4</text>
</g>
<g font-size="3.2" fill="#00f">
<text x="116.2" y="26.9">2</text>
<text x="120.6" y="28.3">2</text>
<text x="131.3" y="28.3">1</text>
<text x="135.8" y="26.9">1</text>
<text x="197.3" y="26.9">1</text>
<text x="201.8" y="28.3">1</text>
<text x="212.5" y="28.3">2</text>
<text x="217" y="26.9">2</text>
<text x="116.2" y="33.9">6</text>
<text x="116.2" y="30.4">4</text>
<text x="120.6" y="35.3">6</text>
<text x="120.6" y="31.8">4</text>
<text x="131.3" y="35.3">5</text>
<text x="131.3" y="31.8">3</text>
<text x="135.8" y="33.9">5</text>
<text x="135.8" y="30.4">3</text>
<text x="197.3" y="33.9">5</text>
<text x="197.3" y="30.4">3</text>
<text x="201.8" y="35.3">5</text>
<text x="201.8" y="31.8">3</text>
<text x="212.5" y="35.3">6</text>
<text x="212.5" y="31.8">4</text>
<text x="217" y="33.9">6</text>
<text x="217" y="30.4">4</text>
<text x="114.1" y="41">10</text>
<text x="116.2" y="37.5">8</text>
<text x="120.6" y="38.9">8</text>
<text x="131.3" y="38.9">7</text>
<text x="135.8" y="41">9</text>
<text x="135.8" y="37.5">7</text>
<text x="197.3" y="41">9</text>
<text x="197.3" y="37.5">7</text>
<text x="201.8" y="38.9">7</text>
<text x="212.5" y="38.9">8</text>
<text x="217" y="41">10</text>
<text x="217" y="37.5">8</text>
<text x="114.1" y="44.5">12</text>
<text x="120.6" y="45.9">12</text>
<text x="120.6" y="42.4">10</text>
<text x="129.3" y="45.9">11</text>
<text x="131.3" y="42.4">9</text>
<text x="135.8" y="44.5">11</text>
<text x="195.3" y="44.5">11</text>
<text x="201.8" y="45.9">11</text>
<text x="201.8" y="42.4">9</text>
<text x="210.5" y="45.9">12</text>
<text x="210.5" y="42.4">10</text>
<text x="217" y="44.5">12</text>
<text x="114.1" y="51.6">16</text>
<text x="114.1" y="48">14</text>
<text x="120.6" y="53">16</text>
<text x="120.6" y="49.5">14</text>
<text x="129.3" y="53">15</text>
<text x="129.3" y="49.5">13</text>
<text x="135.8" y="51.6">15</text>
<text x="135.8" y="48">13</text>
<text x="195.3" y="51.6">15</text>
<text x="195.3" y="48">13</text>
<text x="201.8" y="53">15</text>
<text x="201.8" y="49.5">13</text>
<text x="210.5" y="53">16</text>
<text x="210.5" y="49.5">14</text>
<text x="217" y="51.6">16</text>
<text x="217" y="48">14</text>
<text x="114.1" y="58.6">20</text>
<text x="114.1" y="55.1">18</text>
<text x="120.6" y="56.5">18</text>
<text x="129.3" y="56.5">17</text>
<text x="135.8" y="58.6">19</text>
<text x="135.8" y="55.1">17</text>
<text x="195.3" y="58.6">19</text>
<text x="195.3" y="55.1">17</text>
<text x="201.8" y="56.5">17</text>
<text x="210.5" y="56.5">18</text>
<text x="217" y="58.6">20</text>
<text x="217" y="55.1">18</text>
<text x="114.1" y="65.7">24</text>
<text x="114.1" y="62.2">22</text>
<text x="120.6" y="63.6">22</text>
<text x="120.6" y="60">20</text>
<text x="129.3" y="63.6">21</text>
<text x="129.3" y="60">19</text>
<text x="135.8" y="65.7">23</text>
<text x="135.8" y="62.2">21</text>
<text x="195.3" y="65.7">23</text>
<text x="195.3" y="62.2">21</text>
<text x="201.8" y="63.6">21</text>
<text x="201.8" y="60">19</text>
<text x="210.5" y="63.6">22</text>
<text x="210.5" y="60">20</text>
<text x="217" y="65.7">24</text>
<text x="217" y="62.2">22</text>
<text x="114.1" y="69.2">26</text>
<text x="120.6" y="70.6">26</text>
<text x="120.6" y="67.1">24</text>
<text x="129.3" y="70.6">25</text>
<text x="129.3" y="67.1">23</text>
<text x="135.8" y="69.2">25</text>
<text x="195.3" y="69.2">25</text>
<text x="201.8" y="70.6">25</text>
<text x="201.8" y="67.1">23</text>
<text x="210.5" y="70.6">26</text>
<text x="210.5" y="67.1">24</text>
<text x="217" y="69.2">26</text>
<text x="114.1" y="76.3">30</text>
<text x="114.1" y="72.7">28</text>
<text x="120.6" y="77.7">30</text>
<text x="120.6" y="74.2">28</text>
<text x="129.3" y="77.7">29</text>
<text x="129.3" y="74.2">27</text>
<text x="135.8" y="76.3">29</text>
<text x="135.8" y="72.7">27</text>
<text x="195.3" y="76.3">29</text>
<text x="195.3" y="72.7">27</text>
<text x="201.8" y="77.7">29</text>
<text x="201.8" y="74.2">27</text>
<text x="210.5" y="77.7">30</text>
<text x="210.5" y="74.2">28</text>
<text x="217" y="76.3">30</text>
<text x="217" y="72.7">28</text>
<text x="114.1" y="83.3">34</text>
<text x="114.1" y="79.8">32</text>
<text x="120.6" y="81.2">32</text>
<text x="129.3" y="81.2">31</text>
<text x="135.8" y="83.3">33</text>
<text x="135.8" y="79.8">31</text>
<text x="195.3" y="83.3">33</text>
<text x="195.3" y="79.8">31</text>
<text x="201.8" y="81.2">31</text>
<text x="210.5" y="81.2">32</text>
<text x="217" y="83.3">34</text>
<text x="217" y="79.8">32</text>
<text x="114.1" y="86.9">36</text>
<text x="120.6" y="88.3">36</text>
<text x="120.6" y="84.7">34</text>
<text x="129.3" y="88.3">35</text>
<text x="129.3" y="84.7">33</text>
<text x="135.8" y="86.9">35</text>
<text x="195.3" y="86.9">35</text>
<text x="201.8" y="88.3">35</text>
<text x="201.8" y="84.7">33</text>
<text x="210.5" y="88.3">36</text>
<text x="210.5" y="84.7">34</text>
<text x="217" y="86.9">36</text>
<text x="114.1" y="93.9">40</text>
<text x="114.1" y="90.4">38</text>
<text x="120.6" y="95.3">40</text>
<text x="120.6" y="91.8">38</text>
<text x="129.3" y="95.3">39</text>
<text x="129.3" y="91.8">37</text>
<text x="135.8" y="93.9">39</text>
<text x="135.8" y="90.4">37</text>
<text x="195.3" y="93.9">39</text>
<text x="195.3" y="90.4">37</text>
<text x="201.8" y="95.3">39</text>
<text x="201.8" y="91.8">37</text>
<text x="210.5" y="95.3">40</text>
<text x="210.5" y="91.8">38</text>
<text x="217" y="93.9">40</text>
<text x="217" y="90.4">38</text>
<text x="296.5" y="113.3">1</text>
<text x="300" y="111.5">1</text>
<text x="340.6" y="113.3">1</text>
<text x="344.1" y="111.5">1</text>
<text x="296.5" y="116.8">2</text>
<text x="300" y="115.1">2</text>
<text x="300" y="118.6">3</text>
<text x="340.6" y="116.8">2</text>
<text x="344.1" y="115.1">2</text>
<text x="344.1" y="118.6">3</text>
<text x="296.5" y="120.4">3</text>
<text x="296.5" y="123.9">4</text>
<text x="300" y="122.1">4</text>
<text x="340.6" y="120.4">3</text>
<text x="340.6" y="123.9">4</text>
<text x="344.1" y="122.1">4</text>
<text x="39.9" y="141.9" transform="rotate(-90 39.9 141.9)">10</text>
<text x="43.4" y="141.9" transform="rotate(-90 43.4 141.9)">9</text>
<text x="46.9" y="141.9" transform="rotate(-90 46.9 141.9)">8</text>
<text x="50.4" y="141.9" transform="rotate(-90 50.4 141.9)">7</text>
<text x="54" y="141.9" transform="rotate(-90 54 141.9)">6</text>
<text x="57.5" y="141.9" transform="rotate(-90 57.5 141.9)">5</text>
<text x="61" y="141.9" transform="rotate(-90 61 141.9)">4</text>
<text x="64.6" y="141.9" transform="rotate(-90 64.6 141.9)">3</text>
<text x="68.1" y="141.9" transform="rotate(-90 68.1 141.9)">2</text>
<text x="71.6" y="141.9" transform="rotate(-90 71.6 141.9)">1</text>
<text x="159.8" y="141.9" transform="rotate(-90 159.8 141.9)">10</text>
<text x="163.3" y="141.9" transform="rotate(-90 163.3 141.9)">9</text>
<text x="166.9" y="141.9" transform="rotate(-90 166.9 141.9)">8</text>
<text x="170.4" y="141.9" transform="rotate(-90 170.4 141.9)">7</text>
<text x="173.9" y="141.9" transform="rotate(-90 173.9 141.9)">6</text>
<text x="177.4" y="141.9" transform="rotate(-90 177.4 141.9)">5</text>
<text x="181" y="141.9" transform="rotate(-90 181 141.9)">4</text>
<text x="184.5" y="141.9" transform="rotate(-90 184.5 141.9)">3</text>
<text x="188" y="141.9" transform="rotate(-90 188 141.9)">2</text>
<text x="191.6" y="141.9" transform="rotate(-90 191.6 141.9)">1</text>
<text x="77.2" y="153.9">1</text>
<text x="80.7" y="155.6">1</text>
<text x="124.6" y="155.6">NC</text>
<text x="130.7" y="153.9">20</text>
<text x="142.8" y="155.6">10</text>
<text x="148.3" y="153.9">10</text>
<text x="77.2" y="157.4">2</text>
<text x="77.2" y="160.9">3</text>
<text x="80.7" y="159.2">2</text>
<text x="96.6" y="157.4">2</text>
<text x="96.6" y="160.9">3</text>
<text x="100.1" y="159.2">TX1</text>
<text x="117.4" y="159.2">EXTINT</text>
<text x="130.7" y="160.9">18</text>
<text x="130.7" y="157.4">19</text>
<text x="144.8" y="159.2">9</text>
<text x="148.3" y="160.9">8</text>
<text x="148.3" y="157.4">9</text>
<text x="77.2" y="164.5">4</text>
<text x="77.2" y="168">5</text>
<text x="80.7" y="162.7">3</text>
<text x="80.7" y="166.2">4</text>
<text x="96.6" y="164.5">4</text>
<text x="96.6" y="168">5</text>
<text x="100.1" y="162.7">RX1</text>
<text x="100.1" y="166.2">NC</text>
<text x="117.5" y="162.7">RTKFIX</text>
<text x="122.4" y="166.2">SDA</text>
<text x="130.7" y="168">16</text>
<text x="130.7" y="164.5">17</text>
<text x="144.8" y="166.2">7</text>
<text x="144.8" y="162.7">8</text>
<text x="148.3" y="168">6</text>
<text x="148.3" y="164.5">7</text>
<text x="77.2" y="171.5">6</text>
<text x="80.7" y="169.8">5</text>
<text x="80.7" y="173.3">6</text>
<text x="96.6" y="171.5">6</text>
<text x="100.1" y="169.8">RESET</text>
<text x="100.1" y="173.3">V_USB</text>
<text x="122.8" y="169.8">RX2</text>
<text x="124.6" y="173.3">NC</text>
<text x="130.7" y="171.5">15</text>
<text x="144.8" y="173.3">5</text>
<text x="144.8" y="169.8">6</text>
<text x="148.3" y="171.5">5</text>
<text x="77.2" y="175">7</text>
<text x="77.2" y="178.6">8</text>
<text x="80.7" y="176.8">7</text>
<text x="96.6" y="175">7</text>
<text x="96.6" y="178.6">8</text>
<text x="100.1" y="176.8">USB+</text>
<text x="116.5" y="176.8">V_BCKP</text>
<text x="130.7" y="178.6">13</text>
<text x="130.7" y="175">14</text>
<text x="144.8" y="176.8">4</text>
<text x="148.3" y="178.6">3</text>
<text x="148.3" y="175">4</text>
<text x="75.2" y="185.6">10</text>
<text x="77.2" y="182.1">9</text>
<text x="80.7" y="180.3">8</text>
<text x="80.7" y="183.9">9</text>
<text x="96.6" y="182.1">9</text>
<text x="100.1" y="180.3">USB-</text>
<text x="100.1" y="183.9">SCL</text>
<text x="123.1" y="183.9">TX2</text>
<text x="123.2" y="180.3">TPS</text>
<text x="130.7" y="182.1">12</text>
<text x="144.8" y="183.9">2</text>
<text x="144.8" y="180.3">3</text>
<text x="148.3" y="185.6">1</text>
<text x="148.3" y="182.1">2</text>
<text x="80.7" y="187.4">10</text>
<text x="144.8" y="187.4">1</text>
<text x="283.6" y="214.2" transform="rotate(-90 283.6 214.2)">7</text>
<text x="352.5" y="210.3">1</text>
<text x="368.7" y="210.3">2</text>
<text x="285" y="220.6" transform="rotate(-90 285 220.6)">EP</text>
<text x="288.6" y="220.6">VBUS</text>
<text x="299.9" y="219.1">1</text>
<text x="292.4" y="227.6">D+</text>
<text x="293.5" y="224.1">D-</text>
<text x="299.9" y="222.7">2</text>
<text x="299.9" y="226.2">3</text>
<text x="352.5" y="224.4">3</text>
<text x="368.7" y="224.4">4</text>
<text x="293.6" y="231.1">ID</text>
<text x="299.9" y="229.7">4</text>
<text x="299.9" y="233.3">5</text>
<text x="285" y="236.4" transform="rotate(-90 285 236.4)">EP</text>
<text x="290.1" y="234.7">GND</text>
<text x="283.6" y="240.9" transform="rotate(-90 283.6 240.9)">6</text>
<text x="144.3" y="247.5" transform="rotate(-90 144.3 247.5)">2</text>
<text x="147.8" y="247.5" transform="rotate(-90 147.8 247.5)">4</text>
<text x="188.3" y="249.1">4</text>
<text x="191.8" y="250.9">43</text>
<text x="197.7" y="249.1">3</text>
<text x="52.5" y="252.7">1</text>
<text x="52.5" y="256.2">3</text>
<text x="56" y="254.4">12</text>
<text x="56" y="258">34</text>
<text x="61.9" y="256.2">4</text>
<text x="61.9" y="252.7">2</text>
<text x="144.3" y="257" transform="rotate(-90 144.3 257)">1</text>
<text x="146" y="253.5" transform="rotate(-90 146 253.5)">12</text>
<text x="147.8" y="257" transform="rotate(-90 147.8 257)">3</text>
<text x="149.6" y="253.5" transform="rotate(-90 149.6 253.5)">34</text>
<text x="188.3" y="252.7">2</text>
<text x="191.8" y="254.4">21</text>
<text x="197.7" y="252.7">1</text>
</g>
<g font-size="3.2" fill="#f00">
<text x="96.6" y="153.9">1</text>
<text x="100.1" y="155.6">VCC</text>
</g>
<g font-size="3.2">
<text x="94.6" y="185.6">10</text>
<text x="130.7" y="185.6">11</text>
<text x="100.1" y="187.4">GND</text>
<text x="121.9" y="187.4">GND</text>
</g>
</svg>
